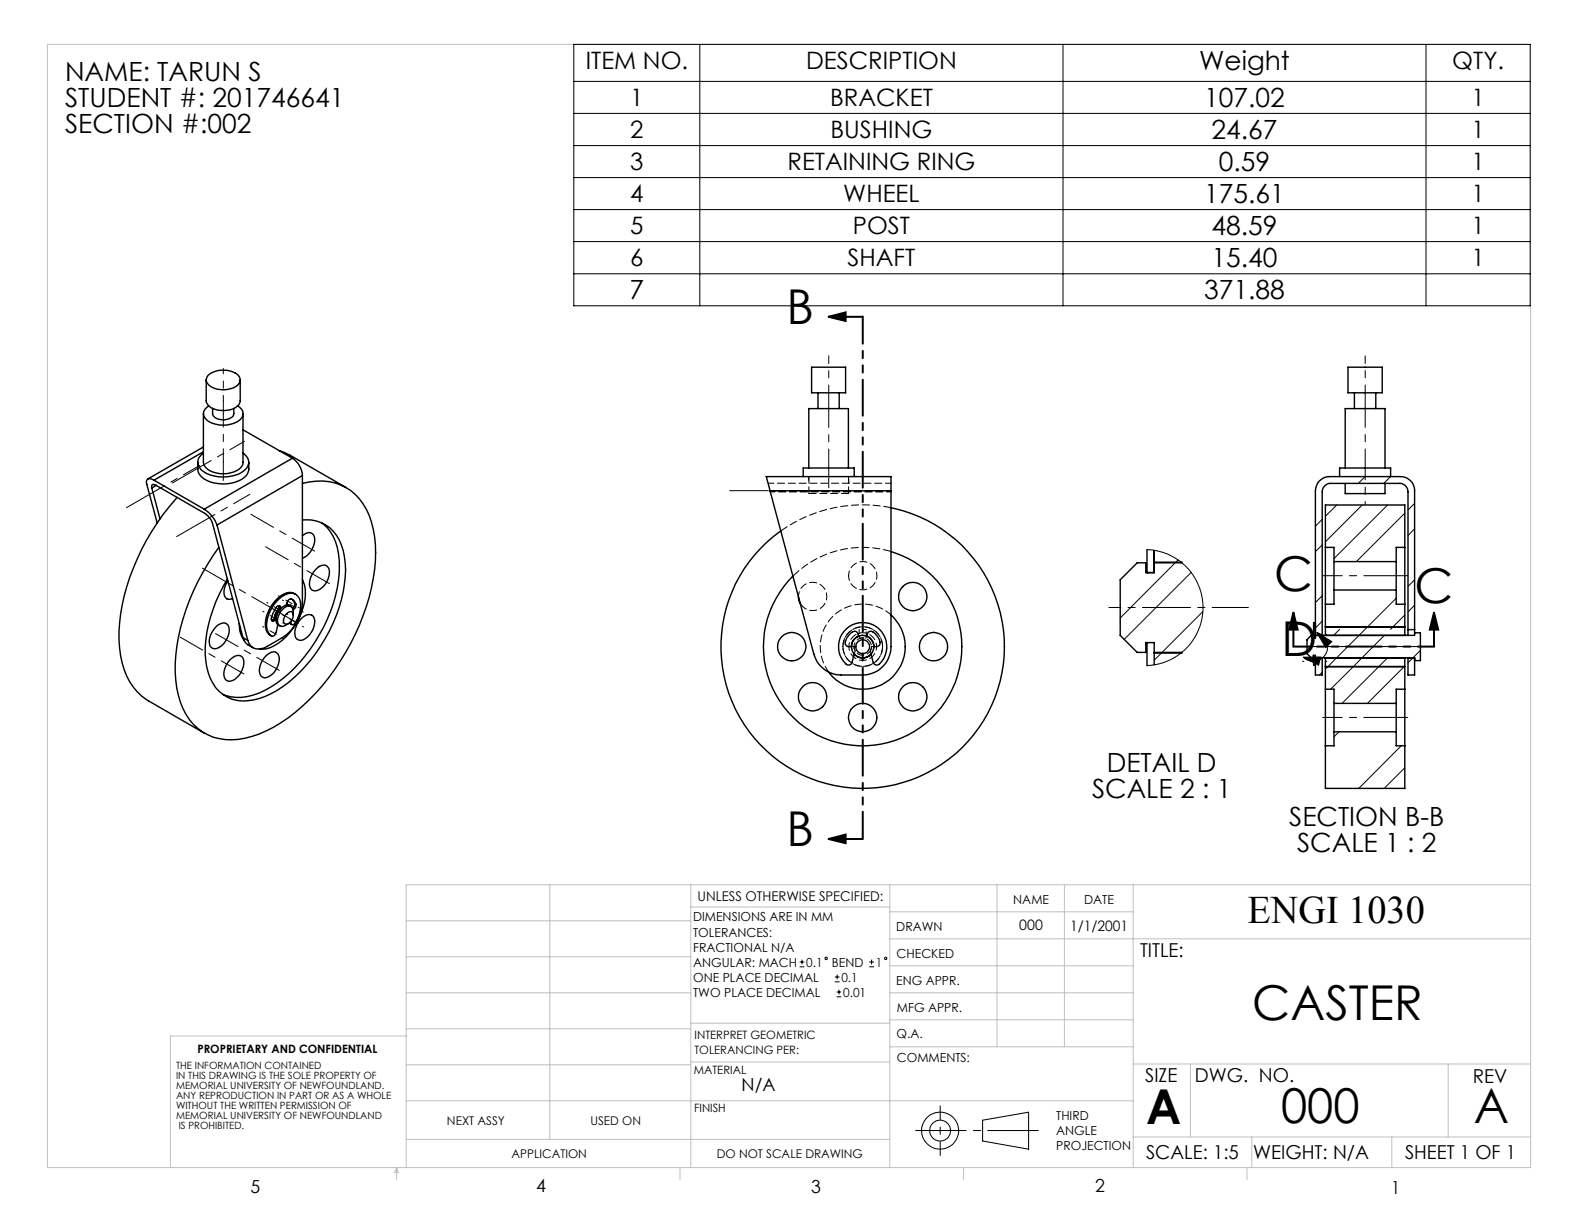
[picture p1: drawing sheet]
<svg xmlns="http://www.w3.org/2000/svg" width="279mm" height="216mm" viewBox="0 0 279 216" stroke-linecap="round" stroke-linejoin="round" font-family="sans-serif">
<g fill="none" stroke="#000" stroke-width=".18">
<path d="M101.2 7.8h168.7v46.1h-168.7zM101.2 14.4h168.7M123.4 7.8v46.1M187.5 7.8v46.1M251.5 7.8v46.1M101.2 20h168.7M101.2 25.7h168.7M101.2 31.3h168.7M101.2 37h168.7M101.2 42.6h168.7M101.2 48.3h168.7M202.3 96.9l1.4 .2 1.4 .3 1.7 .7 1.6 1.1"/>
<path d="M207.3 99.3l-9.7 9.7M207.8 98.8l-.4 .4M208.5 99.3l1.6 1.7 1 1.6 .8 2.1 .3 1.9-.1 2.3-.7 2.2-.7 1.4-.8 1.1-1.4 1.5M233.2 91.6l-1.2 1.2M233.2 96.1l-1.2 1.2M235.8 89.1l-2 2M240.3 89.1l-6.5 6.5M240.8 84.1l-1.2 1.2M244.8 89.1l-9.5 9.4M245.3 84.1l-1.2 1.2M247.8 90.5l-8.5 8.6M249.5 88.8l-1.1 1.2"/>
<path d="M249.5 93.3l-1.1 1.2M204.9 115.2l-1.3 1.3M208.4 115.2l-1.7 1.1-1.5 .6-1.3 .3-1.6 .2M210.1 101l-11.8 11.8M212.2 107.9l-7.2 7.2M229.9 115.9h3l-.3 1.4zM232.3 111.6a2.56 2.56 0 0 1 1.6 3.7 2.56 2.56 0 0 1-4 .6M232.3 111.6l2.6 1.6-1 1zM233.2 105.1l-1.2 1.2M233.2 118.6l-.5 .5M233.2 109.6l-1.5 1.5M235.7 116.1l-1.9 1.9"/>
<path d="M236.3 111l-1.1 1.1M240.2 116.1l-5.5 5.5M244.2 112.1l-4 3.9M244.7 116.1l-8 8M246.3 105.5l-10.5 10.5M247.8 117.5l-6.6 6.6M247.8 108.5l-2.5 2.5M249.2 116.1l-.8 .8M249.5 102.3l-1.1 1.1M249.5 106.8l-1.1 1.2M250.5 114.7l-1.3 1.3M236.2 129.1l-.9 .9"/>
<path d="M247.2 131.6l-7.5 7.5M247.8 135.4l-3.6 3.7M141 170.5h.9M141 169.7h.9M141.5 169.3v.8M147.2 173.2h.9M147.2 172.3h.9M147.6 175.8h.8M147.6 175h.8M147.7 171.9v.9M148 174.6v.8M153.3 170.5h.9"/>
<path d="M153.3 169.7h.9M153.7 169.3v.8M173.3 197.6l8.1-1.4v6.5l-8.1-1.4z"/>
<circle cx="145.7" cy="169.1" r=".22"/>
<circle cx="156.2" cy="169.1" r=".22"/>
<circle cx="165.8" cy="199.4" r="1.83"/>
<circle cx="165.8" cy="199.4" r="3.3"/>
</g>
<path d="M165.8 195.1v8.7" fill="none" stroke="#000" stroke-width=".18" stroke-dasharray="15.2 1.3 1.3 1.3" stroke-dashoffset="12.8"/>
<path d="M183.2 199.4h-21.7" fill="none" stroke="#000" stroke-width=".18" stroke-dasharray="15.2 1.3 1.3 1.3" stroke-dashoffset="6.3"/>
<g fill="none" stroke="#c0c0c0" stroke-width=".18">
<path d="M8.4 7.8h261.6v198.2h-261.6zM97 156.1v44.9M121.8 156.1v49.9M121.8 160h35.2M157 156.1v49.9M175.9 156.1v28.5M187.7 156.1v28.5M199.9 156.1v49.9M270 156.1h-198.4v49.9M71.6 175.1h50.2M71.6 168.8h50.2M71.6 162.4h50.2"/>
<path d="M157 165.6h113M157 170.4h42.9M157 160.8h42.9M157 175.1h42.9M157 179.9h42.9M71.6 194.2h128.3M71.6 187.8h50.2M71.6 181.5h50.2M71.6 182.7h-41.5v23.3M121.8 187.3h35.2M121.8 180.5h35.2M157 184.6h42.9"/>
<path d="M199.9 187.7h70.1M210 187.7v12.9M255.4 187.7v12.9M70 206v2.1M70 206l.3 .8h-.7zM71.6 201h85.4M119.9 206v2.1M170 206v2.1M199.9 200.6h70.1M220 206v2.1M220.8 200.6v5.4M245.5 200.6v5.4"/>
</g>
<path d="M146.2 55.9h6M146.2 55.9l3-.8v1.5zM228.1 108.1l.8 3h-1.5zM228.1 108.1v6M252.9 108.1l.8 3h-1.5zM252.9 108.1v6M146.2 148h6M146.2 148l3-.8v1.5z" fill="none" stroke="#000" stroke-width=".35"/>
<path d="M203.6 107.2h-8" fill="none" stroke="#000" stroke-width=".18" stroke-dasharray="15.2 1.3 1.3 1.3" stroke-dashoffset="13.1"/>
<path d="M203.6 107.2h16.6" fill="none" stroke="#000" stroke-width=".18" stroke-dasharray="15.2 1.3 1.3 1.3" stroke-dashoffset="8.8"/>
<path d="M46.3 110.5l3.7 2.1M46.4 107.8l3.7 2.2M47.1 106.3l3.7 2.1M49.1 105.1l3.7 2.1M49.8 105.8l3.7 2.2M49.9 108.5l3.6 2.1M234.1 116.6h-4.4" fill="none" stroke="#000" stroke-width=".18" stroke-dasharray="15.2 1.3 1.3 1.3" stroke-dashoffset="15"/>
<path d="M39.4 70.7v2.2M146.2 69.3v2.7M240.8 69.3v2.7M39.4 81.5v3.2M146.2 82.5v3.5M240.8 82.5v1.5M49.8 108.4l2.8 1.6" fill="none" stroke="#000" stroke-width=".18" stroke-dasharray="15.2 1.3 1.3 1.3"/>
<path d="M22.3 89.5l12.9-7.4M31.2 94.7l12.9-7.5M248.3 101.5h-15M248.3 126.5h-15" fill="none" stroke="#000" stroke-width=".18" stroke-dasharray="15.2 1.3 1.3 1.3" stroke-dashoffset="7.5"/>
<path d="M30.4 85.2l12.7-7.4" fill="none" stroke="#000" stroke-width=".18" stroke-dasharray="15.2 1.3 1.3 1.3" stroke-dashoffset="7.3"/>
<path d="M44.3 90.7l11.2 6.5M46.9 96.4l11.2 6.5M31.8 112.4l11.2 6.5M38 111.8l11.3 6.4" fill="none" stroke="#000" stroke-width=".18" stroke-dasharray="15.2 1.3 1.3 1.3" stroke-dashoffset="10.7"/>
<path d="M39.4 72.9v8.6" fill="none" stroke="#000" stroke-width=".18" stroke-dasharray="15.2 1.3 1.3 1.3" stroke-dashoffset="12.9"/>
<path d="M39.4 65v5.7" fill="none" stroke="#000" stroke-width=".18" stroke-dasharray="15.2 1.3 1.3 1.3" stroke-dashoffset="14.3"/>
<path d="M49.8 108.4l-14.1-8.2" fill="none" stroke="#000" stroke-width=".18" stroke-dasharray="15.2 1.3 1.3 1.3" stroke-dashoffset="9"/>
<path d="M128.7 86.5h17.4" fill="none" stroke="#000" stroke-width=".18" stroke-dasharray="15.2 1.3 1.3 1.3" stroke-dashoffset="8.5"/>
<path d="M146.2 72v10.5M240.8 72v10.5" fill="none" stroke="#000" stroke-width=".18" stroke-dasharray="15.2 1.3 1.3 1.3" stroke-dashoffset="11.9"/>
<path d="M146.2 62.8v6.5M240.8 62.8v6.5" fill="none" stroke="#000" stroke-width=".18" stroke-dasharray="15.2 1.3 1.3 1.3" stroke-dashoffset="13.9"/>
<path d="M252.6 114h-24" fill="none" stroke="#000" stroke-width=".18" stroke-dasharray="15.2 1.3 1.3 1.3" stroke-dashoffset="5.1"/>
<path d="M240.8 84v5" fill="none" stroke="#000" stroke-width=".18" stroke-dasharray="15.2 1.3 1.3 1.3" stroke-dashoffset="14.6"/>
<path d="M152.2 55.8v92.2" fill="none" stroke="#000" stroke-width=".35" stroke-dasharray="6.3 1.3 1.3 1.3 1.3 1.3" stroke-dashoffset="1.6"/>
<path d="M253 114h-24.8" fill="none" stroke="#000" stroke-width=".35" stroke-dasharray="6.3 1.3 1.3 1.3 1.3 1.3" stroke-dashoffset="3.5"/>
<g fill="#000">
<path d="M146.2 55.9l3-.8v1.5zM146.2 148l3-.8v1.5z"/>
<path d="M229.9 115.9h3l-.3 1.4zM232.3 111.6l2.6 1.6-1 1z"/>
<path d="M252.9 108.1l.8 3h-1.5zM228.1 108.1l.8 3h-1.5z"/>
</g>
<g fill="none" stroke="#000" stroke-width=".25">
<path d="M35.9 73v8.5a2.4 2.4 0 0 0 2.1 1.9 4.7 4.7 0 0 0 4.6-1.1l.2-.3 .1-.5v-8.5M35.9 79.9a1.85 1.85 0 0 0-1 1.7 1.85 1.85 0 0 0 1 1.6 6.7 6.7 0 0 0 7.2-.3 1.78 1.78 0 0 0-.2-3M35.9 78.8l-9.8 5.7M35.9 79.7l-8.7 5M36.4 67v3.7a2.07 2.07 0 0 0 1.9 1.6 3.7 3.7 0 0 0 4-1.1l.1-.4v-3.8M36.7 66.2a4.3 4.3 0 0 1 5.5 .2 1.4 1.4 0 0 1-.9 2 4.3 4.3 0 0 1-4.7-.8 1.08 1.08 0 0 1 .1-1.4zM36.8 71.6a1.5 1.5 0 0 0-.9 1.4 1.5 1.5 0 0 0 1 1.4 4.9 4.9 0 0 0 5.7-.7 1.43 1.43 0 0 0-.7-2.1M37.5 72v1a1.51 1.51 0 0 0 1.7 1 1.81 1.81 0 0 0 2-1v-1M42.9 75.8l8.7 5M49.3 79.5l1.9 .8 9.9 5.7M143.2 64.8h6v4.5h-6zM144.3 69.3v2.8"/>
<path d="M148 69.3v2.8M237.8 64.8h6v4.5h-6zM238.9 69.3v2.8M242.7 69.3v2.8M26.8 86.1l1.4 5.4M27.2 84.7l-.3-.1a.67 .67 0 0 0-.9 0 .67 .67 0 0 0-.1 .8l1.8 6.9M27.2 84.7l8.8 5.1M27.6 85.6l8.7 5.1a3.4 3.4 0 0 1 1.2 1.6l5.4 20.2M27.6 85.6a.45 .45 0 0 0-.7-.1 .45 .45 0 0 0-.1 .6M27.6 85.6l-.8 .5M31.2 87.7a40.3 40.3 0 0 0-10.1 22.2 17.5 17.5 0 0 0 1.8 10.4 9.6 9.6 0 0 0 3.3 3.3l9.9 5.7M34.9 81.5a2.79 2.79 0 0 0 2.2 3.5 6.3 6.3 0 0 0 6.4-1.2 2.97 2.97 0 0 0 .4-2.3"/>
<path d="M36 89.8a5.6 5.6 0 0 1 2.3 2.8M38.3 92.6l5.4 20.4M51.6 80.8a4.1 4.1 0 0 1 1.7 3.1M51.6 80.8l-15.6 9M53.3 85.3a9.3 9.3 0 0 1 10.1 2.7 15.5 15.5 0 0 1 2.8 11 40 40 0 0 1-15.4 27.6 17.4 17.4 0 0 1-11.1 3.9 9.2 9.2 0 0 1-7.9-6.6 24.3 24.3 0 0 1 .5-14.7 41.9 41.9 0 0 1 6.3-12.6M53.3 91.7a6.5 6.5 0 0 1 7.2 5.4 19.3 19.3 0 0 1-1.2 11.4 27.2 27.2 0 0 1-10.5 13.3 9.9 9.9 0 0 1-7.9 1.5 6.9 6.9 0 0 1-4.4-5.6 21.1 21.1 0 0 1 2.2-12.9l1.4-2.7M53.3 94.5a1.27 1.27 0 0 1 2-.1 3.4 3.4 0 0 1-1.6 3.9l-.4 .2M53.3 83.9v22.4a7.7 7.7 0 0 1-3.5 6.2l-2.7 1.5a2.19 2.19 0 0 1-3.2-.5l-.2-.5M53.3 83.9l-15 8.7M56.8 92.3a8.2 8.2 0 0 1 3 6.4 25.2 25.2 0 0 1-5 15.8 21 21 0 0 1-10.2 8.1 7.6 7.6 0 0 1-5.3-.1M135.8 86.6l7.7 28.8a5 5 0 0 0 4.9 3.7h3.8a5 5 0 0 0 5-5v-27.5M135.8 86.6l-.7-2.5h22.1v2.5"/>
<path d="M135.8 86.6h21.4M141.7 84.1v-1.6h9v1.6M142.7 82.5v-10.4h6.9v10.4M157.2 97.3a17.5 17.5 0 0 1 10.7 24.5 17.5 17.5 0 0 1-26 6.4 17.5 17.5 0 0 1-2-26.6M157.2 89.6a25 25 0 0 1 17.5 35.4 25 25 0 0 1-38.7 8.1 25 25 0 0 1 1.7-39.4M202.3 96.9v4.1M203.6 97.1v3.9h-1.5v-1.7h-1.5l-3 3v9.8l3 3h1.5v-1.8h1.5v4M203.6 99.3h4.9M203.6 99.2h4.8M208.4 99.2v.1M208.4 99.2h.1M233.8 96.6v10"/>
<path d="M233.8 96.6h1.5v2.5M233.8 96.6v-7.5h14v7.5M235.3 99.1v5M235.3 99.1h11M236.3 84.1v-1.6h9v1.6M237.3 85.3v1.8h7v-1.8M237.3 82.5v-10.4h7v10.4M246.3 99.1v5M247.8 96.6v10M247.8 96.6h-1.5v2.5M38.1 110.6a1.41 1.41 0 0 1 2.1-.4 3.3 3.3 0 0 1-2.3 4.2 1.08 1.08 0 0 1-1-1.3 4 4 0 0 1 1.2-2.5zM40.2 102.4l-.1 .2a2.71 2.71 0 0 0-.3 2.8 .94 .94 0 0 0 1.2 .2"/>
<path d="M40.5 116.5a1.56 1.56 0 0 1 2.2-.6 3.2 3.2 0 0 1-1.3 3.9 1.12 1.12 0 0 1-1.3 .3 1.12 1.12 0 0 1-.6-1.1 4 4 0 0 1 1-2.5zM42.2 110a4.8 4.8 0 0 0 .8 3M42.9 112.5a2.61 2.61 0 0 0 1.7 1.8M42.9 112.5l.8 .5M47 115.6a1.53 1.53 0 0 1 1.9-.4 2.17 2.17 0 0 1 0 2.6 2.88 2.88 0 0 1-2.3 1.8 1.41 1.41 0 0 1-.7-2.1 4 4 0 0 1 1.1-1.9zM48.1 109.4h-.2M48.1 109.4l.2 .1M48.7 109.3l-.4 .2M48.7 109l-.6 .4M49.2 106.9l.3 .1M49.2 106.8v.1M49.2 106.9l.2 .5"/>
<path d="M49.3 107.1l-.2 .3a3.5 3.5 0 0 0-.7 1.8M49.4 107.4v.1a2.26 2.26 0 0 0-.7 1.3M49.4 107.4h.1M49.5 107a.39 .39 0 0 0-.4-.2 .39 .39 0 0 0-.3 .3l-.6 1a1.34 1.34 0 0 0-.2 1.5l.3-.1M49.5 107l.1 .3M50.4 108.4a.83 .83 0 0 1 1.2-.3 1.56 1.56 0 0 1-1.2 2 1.04 1.04 0 0 1 0-1.7zM50.6 106.6l.2 .1M50.9 106.8l-.3-.2 .4 .2M51.1 109.9l.4 .3M51.1 109.9l.3 .1M51.1 109.8v.1M51.3 109.6l.1 .4"/>
<path d="M51.3 107a1.15 1.15 0 0 0-1.6 .2 2.63 2.63 0 0 0-.8 2.8l.5 .4M51.4 110a.39 .39 0 0 0 .4 .2 .39 .39 0 0 0 .3-.4 5.1 5.1 0 0 0 .7-4.3 1.7 1.7 0 0 0-2.5-.6 6.3 6.3 0 0 0-3.2 6.2 1.22 1.22 0 0 0 1.1 1.1l.3-.2 .2-.5 .3-1.3M51.5 105.7l.5 .8M51.7 107.5h.1M51.7 108.5a1.23 1.23 0 0 0-.7-1.6 2.57 2.57 0 0 0-1.9 3.3 .87 .87 0 0 0 1.2 .1l.6-.3M51.8 107.5l-.1 .1M52 106.5v.3l-.4 .5M52 106.5l.2 .1M52.2 104.8a2.11 2.11 0 0 0-2.7 .3 6.3 6.3 0 0 0-2.6 5.9 1.69 1.69 0 0 0 1 1.2M52.2 106.6a.91 .91 0 0 0-1.3-.8l-.4 1M52.2 106.6l-.2 .6-.2 .3M53.1 109.1a1.77 1.77 0 0 1 1.9-.6 1.54 1.54 0 0 1 .4 2 3.3 3.3 0 0 1-2.4 2.5 1.06 1.06 0 0 1-1-1.4 4 4 0 0 1 1.1-2.5z"/>
<path d="M53.3 102.2a7.2 7.2 0 0 1-.2 6 10.1 10.1 0 0 1-6.1 6.2l-1.2 .1M56 100.2a1.18 1.18 0 0 1 1.2-.5 1.18 1.18 0 0 1 .9 .9 3.5 3.5 0 0 1-2.4 3.6 1.13 1.13 0 0 1-1.1-1.6 4.1 4.1 0 0 1 1.4-2.4zM140.8 105.2l.1 .5 .3 .8M150.7 115.4l-.4 1.4a.62 .62 0 0 1-1.1 .3 4.2 4.2 0 0 1 0-6.1 4.2 4.2 0 0 1 6.1 .2 4.2 4.2 0 0 1-.5 6.1h-.3l-.4-.3-.5-1.6M150.7 115.4a1.95 1.95 0 0 0 2.9 0M151.5 112.2l-.2-.4a.75 .75 0 0 0-.7-.5 .75 .75 0 0 0-.7 .5 1.83 1.83 0 0 0-.7 2l.4 .3h.6M151.5 112.2a2 2 0 0 0-1.3 1.9M152.8 112.2l.2-.4a.75 .75 0 0 1 .7-.5 .75 .75 0 0 1 .7 .5 1.83 1.83 0 0 1 .7 2l-.4 .3h-.6M152.9 112.2a2.13 2.13 0 0 1 1.3 1.9M157.2 108.5a7.5 7.5 0 0 1 0 11.1 7.5 7.5 0 0 1-11-1.1M202.3 101h.1M202.3 113.3v4.1"/>
<path d="M203.6 115.1h4.9M203.6 115.2h4.8M208.4 115.1v.1M208.4 115.2h.1M231.7 112.1h-.4l-.8 .8v2.4l.8 .7h.4M231.7 112.5h.1M231.7 116.8v.5h.3M231.7 116.8h.3M232 112.1h17.5v-25.5a2.47 2.47 0 0 0-2.4-2.5h-12.6a2.53 2.53 0 0 0-2.5 2.5v25.9h-.3M232 116h17.5v3.1h-1.1v-3.1M232 109.8h-.3v2.7M232 116.1h1.2"/>
<path d="M233.2 112.1v-25.4a1.51 1.51 0 0 1 1.5-1.4h12.1a1.51 1.51 0 0 1 1.6 1.4v25.4M233.2 112.1h.1M233.2 116v3.1h-1.2v-3.5h-.3v1.2M233.8 112.1h.1M233.8 106.6v5.5M233.8 116v5.6M233.8 110.6h14M233.8 117.6h14M233.8 116.1h14M235.3 104.1v2.5h-1.5M235.3 104.1h11M246.3 104.1v2.5h1.5"/>
<path d="M247.8 112.1h.1M247.8 106.6v5.5M247.8 116v5.6M248.4 116.1h1.1M248.4 111.1h1.1M249.5 111.6h1v4.9h-1M233.8 121.6v10M233.8 131.6v7.5h14v-7.5M233.8 121.6h1.5v2.5M235.3 124.1v5M235.3 129.1v2.5h-1.5M235.3 129.1h11"/>
<path d="M235.3 124.1h11M246.3 124.1v5M246.3 129.1v2.5h1.5M247.8 121.6v10M247.8 121.6h-1.5v2.5"/>
<circle cx="139.7" cy="114.1" r="2.49"/>
<circle cx="152.2" cy="114.1" r="1.99"/>
<circle cx="152.2" cy="114.1" r="1.22"/>
<circle cx="161" cy="105.2" r="2.49"/>
<circle cx="164.7" cy="114.1" r="2.51"/>
<circle cx="143.3" cy="122.9" r="2.51"/>
<circle cx="152.2" cy="126.6" r="2.5"/>
<circle cx="161" cy="122.9" r="2.5"/>
</g>
<path d="M142.7 84v1.2M149.7 85.2v-1.2M149.7 114a2.45 2.45 0 0 1 3.6-2.1 2.45 2.45 0 0 1 .4 4.1 2.45 2.45 0 0 1-3.9-1.5l-.1-.5M150.6 114a1.54 1.54 0 0 1 2.2-1.3 1.54 1.54 0 0 1 .4 2.5 1.54 1.54 0 0 1-2.5-.8l-.1-.4M152.8 111h-1.2" fill="none" stroke="#000" stroke-width=".18" stroke-dasharray="1.3 .6" stroke-dashoffset=".6"/>
<path d="M149.7 87h-7M157.2 89.6a25 25 0 0 0-19.5 4M141.2 106.5l.4 .5M150.2 114h.4M150.8 114.8l-.1 .6M151.7 112.6l-.2-.4M152.9 112.2l-.2 .4M153.7 115.4l-.2-.6M153.7 114h.5" fill="none" stroke="#000" stroke-width=".18" stroke-dasharray="1.3 .6"/>
<path d="M157.2 97.3a17.5 17.5 0 0 0-17.3 4.3" fill="none" stroke="#000" stroke-width=".18" stroke-dasharray="1.3 .6" stroke-dashoffset="-.1"/>
<path d="M142.7 84v3M149.7 87v-3M148.7 114a3.5 3.5 0 0 1 5.1-3.1 3.5 3.5 0 0 1 .5 6 3.5 3.5 0 0 1-5.6-2.3v-.6M155.7 114a3.5 3.5 0 0 0-5.1-3.1 3.5 3.5 0 0 0-.5 6 3.5 3.5 0 0 0 5.5-2.3l.1-.6M157.2 108.5a7.5 7.5 0 0 0-10.1 0 7.5 7.5 0 0 0-.9 10" fill="none" stroke="#000" stroke-width=".18" stroke-dasharray="1.3 .6" stroke-dashoffset=".1"/>
<path d="M135.9 86.7h21.3M141.6 107a2.5 2.5 0 0 0 3.9-.5 2.5 2.5 0 0 0-1.5-3.7 2.5 2.5 0 0 0-3.2 2.4M151.6 111v1.1M151.7 112.6l.5-.1 .5 .1M152.8 112.1v-1.1" fill="none" stroke="#000" stroke-width=".18" stroke-dasharray="1.3 .6" stroke-dashoffset=".5"/>
<path d="M135.9 86.5h21.3M149.7 101.5a2.5 2.5 0 0 0 3.6 2.3 2.5 2.5 0 0 0 .4-4.2 2.5 2.5 0 0 0-4 1.5v.4M150.8 114.8l-.2-.8M153.7 114l-.2 .8" fill="none" stroke="#000" stroke-width=".18" stroke-dasharray="1.3 .6" stroke-dashoffset=".4"/>
<path d="M135.5 85.2h21.7M152.2 112l-.7 .2M152.9 112.2l-.7-.2" fill="none" stroke="#000" stroke-width=".18" stroke-dasharray="1.3 .6" stroke-dashoffset=".3"/>
<path d="M150.2 114l.1 .8 .4 .6M153.7 115.4a2 2 0 0 0 .5-1.4" fill="none" stroke="#000" stroke-width=".18" stroke-dasharray="1.3 .6" stroke-dashoffset=".7"/>
<g font-size="8.5">
<text x="138.7" y="57.1">B</text>
<text x="224.7" y="104.3">C</text>
<text x="249.5" y="106.4">C</text>
<text x="226.1" y="115.7">D</text>
<text x="138.7" y="149.2">B</text>
<text x="220.9" y="179.9">CASTER</text>
<text x="202.2" y="198.3">A</text>
<text x="226" y="198.1">000</text>
<text x="260" y="198.1">A</text>
</g>
<text font-size="6.9" x="220" y="162.9">ENGI 1030</text>
<g font-size="4.7">
<text x="11.5" y="14.3">NAME: TARUN S</text>
<text x="211.5" y="12.3">Weight</text>
<text x="11.5" y="18.9">STUDENT #: 201746641</text>
<text x="11.5" y="23.4">SECTION #:002</text>
<text x="212.4" y="18.9">107.02</text>
<text x="213.7" y="24.5">24.67</text>
<text x="212.4" y="35.8">175.61</text>
<text x="215" y="30.2">0.59</text>
<text x="213.7" y="41.5">48.59</text>
<text x="213.7" y="47.1">15.40</text>
<text x="111.1" y="52.8">7</text>
<text x="212.4" y="52.8">371.88</text>
<text x="195.2" y="136.2">DETAIL D</text>
<text x="192.6" y="140.7">SCALE 2 : 1</text>
<text x="227.4" y="145.8">SECTION B-B</text>
<text x="228.8" y="150.3">SCALE 1 : 2</text>
</g>
<g font-size="4.2">
<text x="103.3" y="12.2">ITEM NO.</text>
<text x="142.2" y="12.2">DESCRIPTION</text>
<text x="256.2" y="12.2">QTY.</text>
<text x="111.2" y="18.7">1</text>
<text x="146.4" y="18.7">BRACKET</text>
<text x="259.6" y="18.7">1</text>
<text x="111.2" y="24.4">2</text>
<text x="146.5" y="24.4">BUSHING</text>
<text x="259.6" y="24.4">1</text>
<text x="111.2" y="30">3</text>
<text x="111.2" y="35.7">4</text>
<text x="138.9" y="30">RETAINING RING</text>
<text x="148.8" y="35.7">WHEEL</text>
<text x="259.6" y="30">1</text>
<text x="259.6" y="35.7">1</text>
<text x="111.2" y="41.3">5</text>
<text x="150.4" y="41.3">POST</text>
<text x="259.6" y="41.3">1</text>
<text x="111.2" y="47">6</text>
<text x="149.5" y="47">SHAFT</text>
<text x="259.6" y="47">1</text>
</g>
<g font-size="3.4">
<text x="201.1" y="168.8">TITLE:</text>
<text x="202" y="190.8">SIZE</text>
<text x="210.8" y="190.9">DWG. NO.</text>
<text x="259.8" y="191">REV</text>
<text x="202.1" y="204.4">SCALE: 1:5</text>
<text x="221" y="204.5">WEIGHT: N/A</text>
<text x="247.8" y="204.4">SHEET 1 OF 1</text>
</g>
<g font-size="3.2">
<text x="130.8" y="192.5">N/A</text>
<text x="44.2" y="210.4">5</text>
<text x="94.6" y="210.3">4</text>
<text x="143.1" y="210.4">3</text>
<text x="193.2" y="210.3">2</text>
<text x="245.4" y="210.6">1</text>
</g>
<g font-size="2.5">
<text x="179.8" y="164.1">000</text>
<text x="188.8" y="164.2">1/1/2001</text>
</g>
<text font-size="2.4" x="123.1" y="158.9">UNLESS OTHERWISE SPECIFIED:</text>
<g font-size="2.2">
<text x="178.7" y="159.4">NAME</text>
<text x="191.2" y="159.4">DATE</text>
<text x="122.3" y="162.5">DIMENSIONS ARE IN MM</text>
<text x="122.3" y="165.2">TOLERANCES:</text>
<text x="122.3" y="167.8">FRACTIONAL N/A</text>
<text x="158.1" y="164.2">DRAWN</text>
<text x="122.3" y="170.5">ANGULAR: MACH</text>
<text x="122.3" y="173.1">ONE PLACE DECIMAL</text>
<text x="142.2" y="170.5">0.1</text>
<text x="146.7" y="170.5">BEND</text>
<text x="148.4" y="173.1">0.1</text>
<text x="154.5" y="170.5">1</text>
<text x="158.1" y="173.7">ENG APPR.</text>
<text x="158.2" y="169.1">CHECKED</text>
<text x="122.3" y="175.8">TWO PLACE DECIMAL</text>
<text x="148.7" y="175.8">0.01</text>
<text x="158.2" y="178.4">MFG APPR.</text>
<text x="158.2" y="183.2">Q.A.</text>
<text x="158.2" y="187.4">COMMENTS:</text>
<text x="186.3" y="197.6">THIRD</text>
<text x="186.3" y="200.3">ANGLE</text>
<text x="186.3" y="202.9">PROJECTION</text>
</g>
<g font-size="2.1">
<text x="78.8" y="198.5">NEXT ASSY</text>
<text x="104.2" y="198.4">USED ON</text>
<text x="90.2" y="204.3">APPLICATION</text>
<text x="126.4" y="204.3">DO NOT SCALE DRAWING</text>
</g>
<g font-size="2">
<text x="34.8" y="185.7">PROPRIETARY AND CONFIDENTIAL</text>
<text x="122.5" y="183.3">INTERPRET GEOMETRIC</text>
<text x="122.5" y="185.9">TOLERANCING PER:</text>
<text x="122.4" y="189.4">MATERIAL</text>
<text x="122.4" y="196.2">FINISH</text>
</g>
<g font-size="1.8">
<text x="31.1" y="188.6">THE INFORMATION CONTAINED</text>
<text x="31.1" y="190.3">IN THIS DRAWING IS THE SOLE PROPERTY OF</text>
<text x="31.1" y="192.1">MEMORIAL UNIVERSITY OF NEWFOUNDLAND.</text>
<text x="31.1" y="193.9">ANY REPRODUCTION IN PART OR AS A WHOLE</text>
<text x="31.1" y="195.6">WITHOUT THE WRITTEN PERMISSION OF</text>
<text x="31.1" y="197.4">MEMORIAL UNIVERSITY OF NEWFOUNDLAND</text>
<text x="31.5" y="199.1">IS PROHIBITED.</text>
</g>
</svg>
